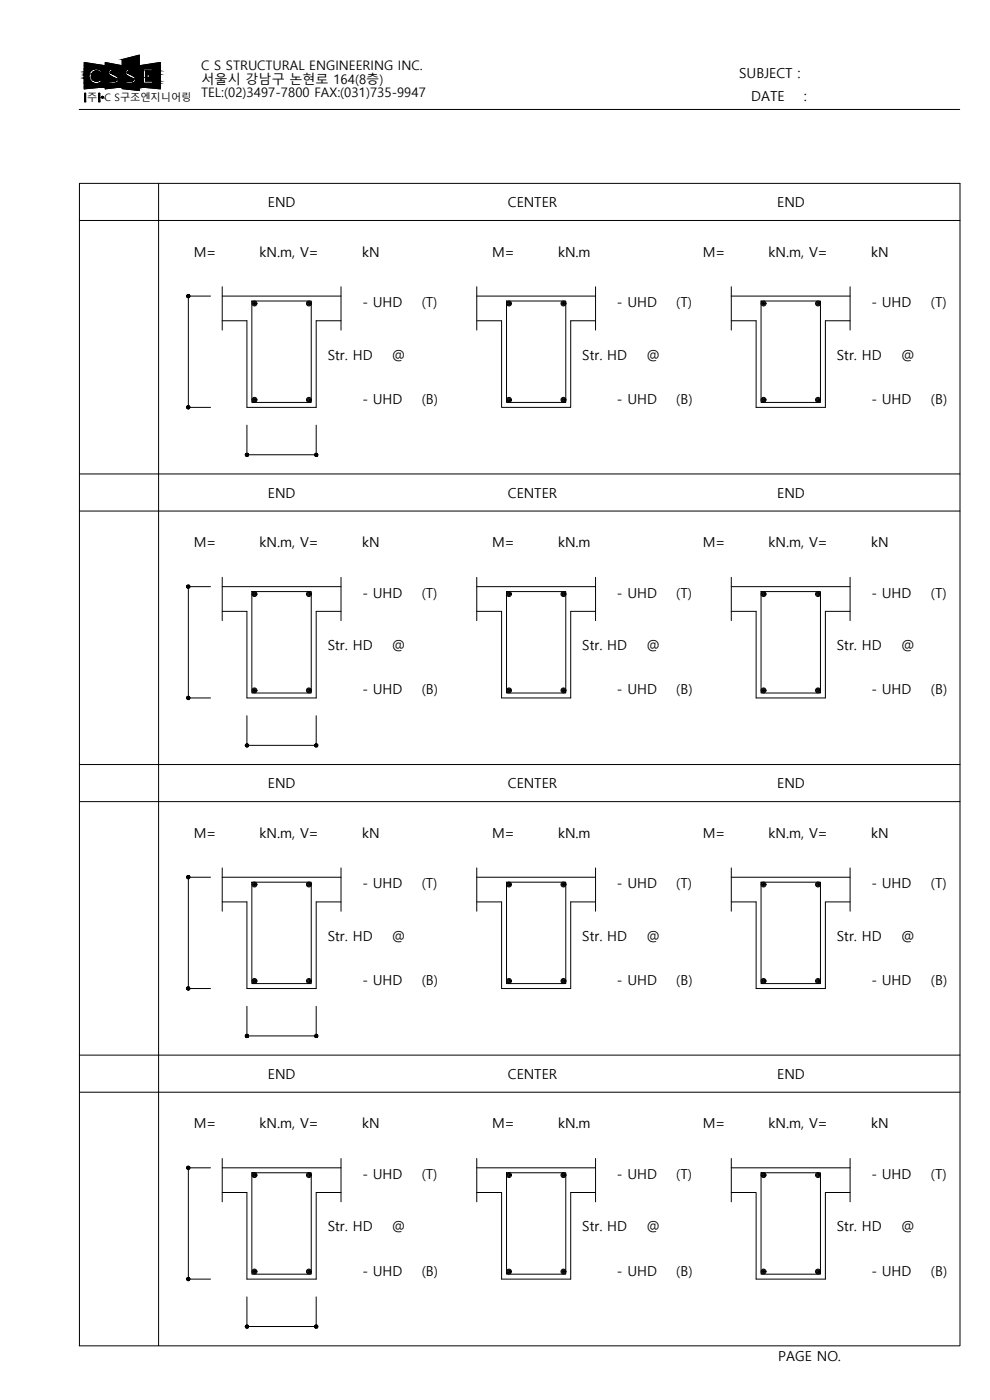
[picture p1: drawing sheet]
<svg xmlns="http://www.w3.org/2000/svg" width="297mm" height="420mm" viewBox="0 0 297 420" stroke-linecap="round" stroke-linejoin="round" font-family="sans-serif">
<!-- layer: 0 -->
<g fill="none" stroke="#000" stroke-width=".3">
<path d="M25.3 18.8l6.3 .9v6.4l-6.3 .6zM31.6 18.8l5.1 .9v6.4l-5.1 .6zM36.7 17.9l5.1-1.3v10.6l-5.1-.6zM41.8 19.7l6.3-.9v7.9l-6.3-.6zM23.7 32.9h264.3M30.2 21.9a1.55 1.55 0 0 0-2.2-.3 1.55 1.55 0 0 0-.1 2.3 1.55 1.55 0 0 0 2.3-.1l.4 .5M30.7 21.5l-.5 .4M30.7 21.5a2.26 2.26 0 0 0-3.3-.4 2.26 2.26 0 0 0-.1 3.3 2.26 2.26 0 0 0 3.3-.1M32.4 21.7l.3 .7M32.7 22.4l2.1 1.2 .2 .3M33.8 20.7l1.7 .1M33.8 20.7l-.8 .2-.5 .8"/>
<path d="M35.4 20.7v.6M35.5 21.3l-.3-.1a1.97 1.97 0 0 0-2 .5l.2 .3 1.9 1.1 .5 .7M35.8 23.7a1.77 1.77 0 0 1-2.4 1.3h-.9v-.7l.6 .1a1.62 1.62 0 0 0 1.9-.5M37.5 21.7l.1 .5 .9 .7M38.4 22l2 1.1 .4 .7M38.4 22.9l1.4 .7 .2 .3M38.9 20.7l1.6 .1M38.9 20.7l-.8 .2-.6 .8M39.2 21.3l-.8 .2 .1 .5M40.6 20.7v.6l-1.4-.1M40.9 23.7a1.77 1.77 0 0 1-2.5 1.3h-.8v-.7l.6 .1a1.58 1.58 0 0 0 1.8-.5M43 20.7h2.7v.6h-2.1v1.4l1.3-.3v.9l-1.3-.4v1.4h2.2v.7h-2.8z"/>
<path d="M47.6 55v348.9M23.8 66.2h264.2M66.7 96.3h7.4v26h20.8v-26h7.4M66.7 88.9h35.6M143 96.3h7.5v26h20.7v-26h7.5M143 88.9h35.7M219.4 96.3h7.5v26h20.7v-26h7.5M219.4 88.9h35.7M23.8 142.2h264.2M23.8 153.4h264.2M66.7 176.1h35.6M143 176.1h35.7"/>
<path d="M219.4 176.1h35.7M66.7 183.5h7.4v26h20.8v-26h7.4M143 183.5h7.5v26h20.7v-26h7.5M219.4 183.5h7.5v26h20.7v-26h7.5M23.8 229.4h264.2M23.8 240.6h264.2M66.7 270.7h7.4v26h20.8v-26h7.4M66.7 263.3h35.6M143 270.7h7.5v26h20.7v-26h7.5M143 263.3h35.7M219.4 270.7h7.5v26h20.7v-26h7.5M219.4 263.3h35.7"/>
<path d="M23.8 316.7h264.2M23.8 327.8h264.2M66.7 357.9h7.4v26h20.8v-26h7.4M66.7 350.5h35.6M143 357.9h7.5v26h20.7v-26h7.5M143 350.5h35.7M219.4 357.9h7.5v26h20.7v-26h7.5M219.4 350.5h35.7M23.7 403.9h264.3M23.8 403.9v-348.9h264.2v348.9"/>
<circle cx="76.3" cy="91.1" r=".53"/>
<circle cx="76.3" cy="91.1" r=".74"/>
<circle cx="76.3" cy="91.1" r=".32"/>
<circle cx="76.3" cy="91.1" r=".06"/>
<circle cx="92.7" cy="91.1" r=".53"/>
<circle cx="92.7" cy="91.1" r=".74"/>
<circle cx="92.7" cy="91.1" r=".32"/>
<circle cx="92.7" cy="91.1" r=".06"/>
<circle cx="152.7" cy="91.1" r=".53"/>
<circle cx="152.7" cy="91.1" r=".74"/>
<circle cx="152.7" cy="91.1" r=".32"/>
<circle cx="152.7" cy="91.1" r=".06"/>
<circle cx="169.1" cy="91.1" r=".53"/>
<circle cx="169.1" cy="91.1" r=".74"/>
<circle cx="169.1" cy="91.1" r=".32"/>
<circle cx="169.1" cy="91.1" r=".06"/>
<circle cx="229.1" cy="91.1" r=".53"/>
<circle cx="229.1" cy="91.1" r=".74"/>
<circle cx="229.1" cy="91.1" r=".32"/>
<circle cx="229.1" cy="91.1" r=".06"/>
<circle cx="245.4" cy="91.1" r=".53"/>
<circle cx="245.4" cy="91.1" r=".74"/>
<circle cx="245.4" cy="91.1" r=".32"/>
<circle cx="245.4" cy="91.1" r=".06"/>
<circle cx="76.3" cy="120" r=".53"/>
<circle cx="76.3" cy="120" r=".74"/>
<circle cx="76.3" cy="120" r=".32"/>
<circle cx="76.3" cy="120" r=".06"/>
<circle cx="92.7" cy="120" r=".53"/>
<circle cx="92.7" cy="120" r=".74"/>
<circle cx="92.7" cy="120" r=".32"/>
<circle cx="92.7" cy="120" r=".06"/>
<circle cx="152.7" cy="120" r=".53"/>
<circle cx="152.7" cy="120" r=".74"/>
<circle cx="152.7" cy="120" r=".32"/>
<circle cx="152.7" cy="120" r=".06"/>
<circle cx="169.1" cy="120" r=".53"/>
<circle cx="169.1" cy="120" r=".74"/>
<circle cx="169.1" cy="120" r=".32"/>
<circle cx="169.1" cy="120" r=".06"/>
<circle cx="229.1" cy="120" r=".53"/>
<circle cx="229.1" cy="120" r=".74"/>
<circle cx="229.1" cy="120" r=".32"/>
<circle cx="229.1" cy="120" r=".06"/>
<circle cx="245.4" cy="120" r=".53"/>
<circle cx="245.4" cy="120" r=".74"/>
<circle cx="245.4" cy="120" r=".32"/>
<circle cx="245.4" cy="120" r=".06"/>
<circle cx="76.3" cy="178.3" r=".53"/>
<circle cx="76.3" cy="178.3" r=".74"/>
<circle cx="76.3" cy="178.3" r=".32"/>
<circle cx="76.3" cy="178.3" r=".06"/>
<circle cx="92.7" cy="178.3" r=".53"/>
<circle cx="92.7" cy="178.3" r=".74"/>
<circle cx="92.7" cy="178.3" r=".32"/>
<circle cx="92.7" cy="178.3" r=".06"/>
<circle cx="152.7" cy="178.3" r=".53"/>
<circle cx="152.7" cy="178.3" r=".74"/>
<circle cx="152.7" cy="178.3" r=".32"/>
<circle cx="152.7" cy="178.3" r=".06"/>
<circle cx="169.1" cy="178.3" r=".53"/>
<circle cx="169.1" cy="178.3" r=".74"/>
<circle cx="169.1" cy="178.3" r=".32"/>
<circle cx="169.1" cy="178.3" r=".06"/>
<circle cx="229.1" cy="178.3" r=".53"/>
<circle cx="229.1" cy="178.3" r=".74"/>
<circle cx="229.1" cy="178.3" r=".32"/>
<circle cx="229.1" cy="178.3" r=".06"/>
<circle cx="245.4" cy="178.3" r=".53"/>
<circle cx="245.4" cy="178.3" r=".74"/>
<circle cx="245.4" cy="178.3" r=".32"/>
<circle cx="245.4" cy="178.3" r=".06"/>
<circle cx="76.3" cy="207.2" r=".53"/>
<circle cx="76.3" cy="207.2" r=".74"/>
<circle cx="76.3" cy="207.2" r=".32"/>
<circle cx="76.3" cy="207.2" r=".06"/>
<circle cx="92.7" cy="207.2" r=".53"/>
<circle cx="92.7" cy="207.2" r=".74"/>
<circle cx="92.7" cy="207.2" r=".32"/>
<circle cx="92.7" cy="207.2" r=".06"/>
<circle cx="152.7" cy="207.2" r=".53"/>
<circle cx="152.7" cy="207.2" r=".74"/>
<circle cx="152.7" cy="207.2" r=".32"/>
<circle cx="152.7" cy="207.2" r=".06"/>
<circle cx="169.1" cy="207.2" r=".53"/>
<circle cx="169.1" cy="207.2" r=".74"/>
<circle cx="169.1" cy="207.2" r=".32"/>
<circle cx="169.1" cy="207.2" r=".06"/>
<circle cx="229.1" cy="207.2" r=".53"/>
<circle cx="229.1" cy="207.2" r=".74"/>
<circle cx="229.1" cy="207.2" r=".32"/>
<circle cx="229.1" cy="207.2" r=".06"/>
<circle cx="245.4" cy="207.2" r=".53"/>
<circle cx="245.4" cy="207.2" r=".74"/>
<circle cx="245.4" cy="207.2" r=".32"/>
<circle cx="245.4" cy="207.2" r=".06"/>
<circle cx="76.3" cy="265.5" r=".53"/>
<circle cx="76.3" cy="265.5" r=".74"/>
<circle cx="76.3" cy="265.5" r=".32"/>
<circle cx="76.3" cy="265.5" r=".06"/>
<circle cx="92.7" cy="265.5" r=".53"/>
<circle cx="92.7" cy="265.5" r=".74"/>
<circle cx="92.7" cy="265.5" r=".32"/>
<circle cx="92.7" cy="265.5" r=".06"/>
<circle cx="152.7" cy="265.5" r=".53"/>
<circle cx="152.7" cy="265.5" r=".74"/>
<circle cx="152.7" cy="265.5" r=".32"/>
<circle cx="152.7" cy="265.5" r=".06"/>
<circle cx="169.1" cy="265.5" r=".53"/>
<circle cx="169.1" cy="265.5" r=".74"/>
<circle cx="169.1" cy="265.5" r=".32"/>
<circle cx="169.1" cy="265.5" r=".06"/>
<circle cx="229.1" cy="265.5" r=".53"/>
<circle cx="229.1" cy="265.5" r=".74"/>
<circle cx="229.1" cy="265.5" r=".32"/>
<circle cx="229.1" cy="265.5" r=".06"/>
<circle cx="245.4" cy="265.5" r=".53"/>
<circle cx="245.4" cy="265.5" r=".74"/>
<circle cx="245.4" cy="265.5" r=".32"/>
<circle cx="245.4" cy="265.5" r=".06"/>
<circle cx="76.3" cy="294.4" r=".53"/>
<circle cx="76.3" cy="294.4" r=".74"/>
<circle cx="76.3" cy="294.4" r=".32"/>
<circle cx="76.3" cy="294.4" r=".06"/>
<circle cx="92.7" cy="294.4" r=".53"/>
<circle cx="92.7" cy="294.4" r=".74"/>
<circle cx="92.7" cy="294.4" r=".32"/>
<circle cx="92.7" cy="294.4" r=".06"/>
<circle cx="152.7" cy="294.4" r=".53"/>
<circle cx="152.7" cy="294.4" r=".74"/>
<circle cx="152.7" cy="294.4" r=".32"/>
<circle cx="152.7" cy="294.4" r=".06"/>
<circle cx="169.1" cy="294.4" r=".53"/>
<circle cx="169.1" cy="294.4" r=".74"/>
<circle cx="169.1" cy="294.4" r=".32"/>
<circle cx="169.1" cy="294.4" r=".06"/>
<circle cx="229.1" cy="294.4" r=".53"/>
<circle cx="229.1" cy="294.4" r=".74"/>
<circle cx="229.1" cy="294.4" r=".32"/>
<circle cx="229.1" cy="294.4" r=".06"/>
<circle cx="245.4" cy="294.4" r=".53"/>
<circle cx="245.4" cy="294.4" r=".74"/>
<circle cx="245.4" cy="294.4" r=".32"/>
<circle cx="245.4" cy="294.4" r=".06"/>
<circle cx="76.3" cy="352.7" r=".53"/>
<circle cx="76.3" cy="352.7" r=".74"/>
<circle cx="76.3" cy="352.7" r=".32"/>
<circle cx="76.3" cy="352.7" r=".06"/>
<circle cx="92.7" cy="352.7" r=".53"/>
<circle cx="92.7" cy="352.7" r=".74"/>
<circle cx="92.7" cy="352.7" r=".32"/>
<circle cx="92.7" cy="352.7" r=".06"/>
<circle cx="152.7" cy="352.7" r=".53"/>
<circle cx="152.7" cy="352.7" r=".74"/>
<circle cx="152.7" cy="352.7" r=".32"/>
<circle cx="152.7" cy="352.7" r=".06"/>
<circle cx="169.1" cy="352.7" r=".53"/>
<circle cx="169.1" cy="352.7" r=".74"/>
<circle cx="169.1" cy="352.7" r=".32"/>
<circle cx="169.1" cy="352.7" r=".06"/>
<circle cx="229.1" cy="352.7" r=".53"/>
<circle cx="229.1" cy="352.7" r=".74"/>
<circle cx="229.1" cy="352.7" r=".32"/>
<circle cx="229.1" cy="352.7" r=".06"/>
<circle cx="245.4" cy="352.7" r=".53"/>
<circle cx="245.4" cy="352.7" r=".74"/>
<circle cx="245.4" cy="352.7" r=".32"/>
<circle cx="245.4" cy="352.7" r=".06"/>
<circle cx="76.3" cy="381.6" r=".53"/>
<circle cx="76.3" cy="381.6" r=".74"/>
<circle cx="76.3" cy="381.6" r=".32"/>
<circle cx="76.3" cy="381.6" r=".06"/>
<circle cx="92.7" cy="381.6" r=".53"/>
<circle cx="92.7" cy="381.6" r=".74"/>
<circle cx="92.7" cy="381.6" r=".32"/>
<circle cx="92.7" cy="381.6" r=".06"/>
<circle cx="152.7" cy="381.6" r=".53"/>
<circle cx="152.7" cy="381.6" r=".74"/>
<circle cx="152.7" cy="381.6" r=".32"/>
<circle cx="152.7" cy="381.6" r=".06"/>
<circle cx="169.1" cy="381.6" r=".53"/>
<circle cx="169.1" cy="381.6" r=".74"/>
<circle cx="169.1" cy="381.6" r=".32"/>
<circle cx="169.1" cy="381.6" r=".06"/>
<circle cx="229.1" cy="381.6" r=".53"/>
<circle cx="229.1" cy="381.6" r=".74"/>
<circle cx="229.1" cy="381.6" r=".32"/>
<circle cx="229.1" cy="381.6" r=".06"/>
<circle cx="245.4" cy="381.6" r=".53"/>
<circle cx="245.4" cy="381.6" r=".74"/>
<circle cx="245.4" cy="381.6" r=".32"/>
<circle cx="245.4" cy="381.6" r=".06"/>
</g>
<!-- layer: H -->
<g fill="none" stroke="#000" stroke-width=".3">
<path d="M66.7 86.1v13M102.3 86.1v13M143 86.1v13M178.7 86.1v13M219.4 86.1v13M255.1 86.1v13M66.7 173.3v13M102.3 173.3v13M143 173.3v13M178.7 173.3v13M219.4 173.3v13M255.1 173.3v13"/>
<path d="M66.7 260.5v13M102.3 260.5v13M143 260.5v13M178.7 260.5v13M219.4 260.5v13M255.1 260.5v13M66.7 347.7v13M102.3 347.7v13M143 347.7v13M178.7 347.7v13M219.4 347.7v13M255.1 347.7v13"/>
</g>
<!-- layer: 2 -->
<path d="M75.6 90.3h17.8v30.5h-17.8zM152 90.3h17.8v30.5h-17.8zM228.3 90.3h17.9v30.5h-17.9zM75.6 177.5h17.8v30.5h-17.8zM152 177.5h17.8v30.5h-17.8zM228.3 177.5h17.9v30.5h-17.9zM75.6 264.8h17.8v30.4h-17.8zM152 264.8h17.8v30.4h-17.8zM228.3 264.8h17.9v30.4h-17.9zM75.6 352h17.8v30.4h-17.8zM152 352h17.8v30.4h-17.8zM228.3 352h17.9v30.4h-17.9z" fill="none" stroke="#000" stroke-width=".3"/>
<!-- layer: DIM -->
<path d="M63.2 88.9h-6.7v33.4h6.7M74.1 127.6v8.9h20.8v-8.9M63.2 176.1h-6.7v33.4h6.7M74.1 214.8v8.9M94.9 214.8v8.9M74.1 223.7h20.8M63.2 263.3h-6.7v33.4h6.7M74.1 302v8.9h20.8v-8.9M63.2 350.5h-6.7v33.4h6.7M74.1 389.2v8.9M74.1 398.1h20.8M94.9 389.2v8.9" fill="none" stroke="#000" stroke-width=".3"/>
<!-- layer: 0 -->
<g fill="#000" stroke="#000" stroke-width=".3">
<path d="M25.3 18.8l6.3 .9h-6.3zM31.6 18.8l5.1 .9h-5.1zM36.7 17.9l5.1-1.3v1.3zM41.8 19.7l6.3-.9v.9zM25.3 25.1h6.3v1zM28.6 24.3h.7zM28.7 21.3h.5zM29.1 25.1h2.5zM31.6 25h5.1v1.1zM33.1 24.4h1.1zM33.9 21.3h.8zM34.6 25h2.1z"/>
<path d="M36.7 25h5.1v1.6zM38.1 24.4h1.2zM38.9 21.3h1zM41.8 25h6.3v1.1zM43.6 22.4h1.3l-1.3 .3zM43.6 22.9l1.3 .4h-1.3z"/>
<path d="M25.3 19.7l6.3 .9v-.9zM25.3 19.7l6.3 .9h-6.3z"/>
<path d="M31.6 19.7l5.1 1v-1zM31.6 19.7l5.1 1h-5.1z"/>
<path d="M36.7 17.9l5.1 2.8v-2.8zM36.7 17.9l5.1 2.8h-5.1z"/>
<path d="M41.8 19.7l6.3 1v-1zM41.8 19.7l6.3 1h-6.3z"/>
<path d="M25.3 25.1v1h6.3zM25.3 26.1h6.3l-6.3 .6z"/>
<path d="M25.3 22.8l1.4 .4-.1-.4zM25.3 22.8l1.4 .4h-1.4z"/>
<path d="M25.3 22.4l1.3 .4 .1-.4zM25.3 22.4l1.3 .4h-1.3z"/>
<path d="M25.3 23.2l1.5 .4-.1-.4zM25.3 23.2l1.5 .4h-1.5z"/>
<path d="M25.3 23.6l1.6 .4-.1-.4zM25.3 23.6l1.6 .4h-1.6z"/>
<path d="M25.3 22l1.4 .4 .1-.4zM25.3 22l1.4 .4h-1.4z"/>
<path d="M25.3 24l1.9 .4-.3-.4zM25.3 24l1.9 .4h-1.9z"/>
<path d="M25.3 21.6l1.5 .4 .2-.4zM25.3 21.6l1.5 .4h-1.5z"/>
<path d="M25.3 24.4l2.2 .2-.3-.2zM25.3 24.4l2.2 .2h-2.2z"/>
<path d="M25.3 21.3l1.7 .3 .3-.3zM25.3 21.3l1.7 .3h-1.7z"/>
<path d="M25.3 24.6l2.6 .3-.4-.3zM25.3 24.6l2.6 .3h-2.6z"/>
<path d="M25.3 21l2 .3 .3-.3zM25.3 21l2 .3h-2z"/>
<path d="M25.3 24.9l3 .1zM25.3 24.9l3 .1z"/>
<path d="M25.3 20.8l2.3 .2 .4-.2zM25.3 20.8l2.3 .2h-2.3z"/>
<path d="M25.3 25l3.4 .1zM25.3 25l3.4 .1z"/>
<path d="M25.3 20.7h3.1zM25.3 20.7l2.7 .1z"/>
<path d="M25.3 20.6h3.3zM25.3 20.6h3.5z"/>
<path d="M25.3 20.6h3.3zM25.3 20.6l3.1 .1z"/>
<path d="M28.6 24.3h.6zM28.8 24.3h.4z"/>
<path d="M28.7 21.3h.6zM28.7 21.3h.6z"/>
<path d="M28.7 21.3l.8 .1zM28.4 21.4h1.1z"/>
<path d="M28.5 24.3h.9zM28.5 24.3h.8z"/>
<path d="M28.4 21.4h1.1zM28.4 21.4h1.1z"/>
<path d="M28.4 21.4l1.4 .1zM28.2 21.5h1.6z"/>
<path d="M28.3 24.2h1.3zM28.3 24.2l1.1 .1z"/>
<path d="M28.2 24.2h1.5zM28.2 24.2h1.4z"/>
<path d="M28.2 21.5l1.6 .1zM28.1 21.6h1.7z"/>
<path d="M28.1 21.6l1.9 .1zM27.9 21.7h2.1z"/>
<path d="M28.1 24h1.7zM28.1 24l1.6 .2z"/>
<path d="M28 24h1.9zM28 24h1.8z"/>
<path d="M27.9 21.7l2.1 .1zM27.9 21.7l2.1 .1z"/>
<path d="M27.9 21.8l2.3 .1-.2-.1zM27.7 21.9l.2-.1 2.3 .1z"/>
<path d="M27.9 23.9h2.2zM27.9 23.9l2 .1z"/>
<path d="M27.8 23.8h2.3zM27.8 23.8l2.3 .1z"/>
<path d="M28.8 20.6h2.8zM28.8 20.6h2.8z"/>
<path d="M29.3 20.6l2.3 .1zM29.3 20.6l2.3 .1z"/>
<path d="M29.7 20.7l1.9 .2v-.2zM29.7 20.7l1.9 .2z"/>
<path d="M30.1 20.9l1.5 .3v-.3zM30.1 20.9l1.5 .3h-1.2z"/>
<path d="M30.4 21.2l1.2 .3v-.3zM30.4 21.2l1.2 .3h-.9z"/>
<path d="M30.7 21.5l.9 .4v-.4zM30.2 21.9l.5-.4 .9 .4z"/>
<path d="M27.7 21.9l3.9 .1zM27.7 21.9l3.9 .1z"/>
<path d="M27.7 22l3.9 .2v-.2zM27.7 22l3.9 .2h-4z"/>
<path d="M27.6 22.2l4 .3v-.3zM27.6 22.2l4 .3h-4.1z"/>
<path d="M27.5 22.5l4.1 .3v-.3zM27.5 22.5l4.1 .3h-4.2z"/>
<path d="M27.4 22.8l4.2 .3v-.3zM27.4 22.8l4.2 .3h-4.1z"/>
<path d="M27.5 23.1l4.1 .3v-.3zM27.5 23.1l4.1 .3h-4.1z"/>
<path d="M27.5 23.4l4.1 .2v-.2zM27.5 23.4l4.1 .2h-4z"/>
<path d="M27.6 23.6l4 .2v-.2zM27.6 23.6l4 .2h-3.8z"/>
<path d="M30.1 23.8l1.5 .1zM30.1 23.8l1.5 .1z"/>
<path d="M30.2 23.9l1.4 .4v-.4zM30.2 23.9l1.4 .4h-1z"/>
<path d="M30.6 24.3l1 .3v-.3zM30.3 24.6l.3-.3 1 .3z"/>
<path d="M30.3 24.6l1.3 .3v-.3zM29.9 24.9l.4-.3 1.3 .3z"/>
<path d="M29.9 24.9l1.7 .1zM29.5 25h2.1z"/>
<path d="M29.5 25l2.1 .1zM29.1 25.1h2.5zM28.7 25.1h2.9z"/>
<path d="M31.6 24.3h.9zM31.6 24.3h.9z"/>
<path d="M31.6 25v1.1h5.1zM31.6 26.1h5.1l-5.1 .6z"/>
<path d="M31.6 21.7l.8 .1zM31.6 21.7l.8 .1z"/>
<path d="M31.6 21.8l.8 .1zM31.6 21.8l.8 .1z"/>
<path d="M31.6 21.9l.9 .1zM31.6 21.9l.9 .1z"/>
<path d="M31.6 21.5l.8 .2 .1-.2zM31.6 21.5l.8 .2h-.8zM31.6 21.7h.8zM31.6 21.7h.8z"/>
<path d="M31.6 22l.9 .1zM31.6 22l.9 .1z"/>
<path d="M31.6 21.4h.9zM31.6 21.4l.9 .1z"/>
<path d="M31.6 22.1l1 .1zM31.6 22.1l1 .1z"/>
<path d="M31.6 24.3l.9 .7v-.7zM31.6 24.3l.9 .7h-.9z"/>
<path d="M31.6 25h1.9zM31.6 25h1.9z"/>
<path d="M31.6 21.3h1zM31.6 21.3l.9 .1z"/>
<path d="M31.6 22.2l1 .2zM31.6 22.2l1 .2z"/>
<path d="M31.6 22.4h1.1zM31.6 22.4h1.1z"/>
<path d="M31.6 21.2h1.1zM31.6 21.2l1 .1z"/>
<path d="M31.6 22.4l1.4 .3-.3-.3zM31.6 22.4l1.4 .3h-1.4z"/>
<path d="M31.6 21h1.2zM31.6 21l1.1 .2z"/>
<path d="M31.6 20.9h1.4zM31.6 20.9l1.2 .1z"/>
<path d="M31.6 22.7l1.8 .2-.4-.2zM31.6 22.7l1.8 .2h-1.8z"/>
<path d="M33.1 24.4h1.1zM33.5 24.4h.7z"/>
<path d="M31.6 20.8h1.6zM31.6 20.8l1.4 .1z"/>
<path d="M31.6 22.9l3.2 .7-1.4-.7zM31.6 22.9l3.2 .7h-3.2z"/>
<path d="M31.6 20.7h1.9zM31.6 20.7l1.6 .1z"/>
<path d="M31.6 20.7h2.2zM31.6 20.7h1.9z"/>
<path d="M32.6 24.3h2.1zM32.6 24.3l1.6 .1z"/>
<path d="M33.9 21.3h1zM33.8 21.3h1.1z"/>
<path d="M32.5 24.3h2.2zM32.5 24.3h2.2z"/>
<path d="M31.6 23.6h3.2zM31.6 23.6h3.2z"/>
<path d="M31.6 23.6l3.2 .1zM31.6 23.6l3.2 .1z"/>
<path d="M31.6 24.3h3.2zM31.6 24.3h3.1zM31.6 24.3h3.1zM31.6 24.3h3.1z"/>
<path d="M31.6 23.7h3.3zM31.6 23.7h3.3z"/>
<path d="M31.6 24.2h3.2zM31.6 24.2l3.2 .1z"/>
<path d="M31.6 23.7h3.3zM31.6 23.7h3.3z"/>
<path d="M31.6 24.1h3.3zM31.6 24.1l3.2 .1z"/>
<path d="M33.8 21.3h1.6zM33.7 21.3h1.7z"/>
<path d="M31.6 23.7l3.4 .1zM31.6 23.7l3.4 .1z"/>
<path d="M31.6 24h3.3zM31.6 24l3.3 .1z"/>
<path d="M31.6 23.8l3.4 .1zM31.6 23.8l3.4 .1z"/>
<path d="M31.6 23.9l3.4 .1zM31.6 23.9l3.4 .1z"/>
<path d="M31.6 24h3.4zM31.6 24h3.3z"/>
<path d="M33.8 20.7h2.9zM33.8 20.7h2.9z"/>
<path d="M34.5 20.7h2.2zM34.5 20.7h2.2z"/>
<path d="M35.4 20.7l1.3 .6v-.6zM35.4 20.7l1.3 .6h-1.3z"/>
<path d="M33.7 21.3l3 .1zM33.4 21.4h3.3z"/>
<path d="M33.4 21.4h3.3zM33.4 21.4h3.3z"/>
<path d="M33.4 21.4l3.3 .1zM33.3 21.5h3.4z"/>
<path d="M33.3 21.5h3.4zM33.3 21.5h3.4z"/>
<path d="M33.3 21.5h3.4zM33.2 21.5h3.5z"/>
<path d="M33.2 21.5l3.5 .1zM33.2 21.5l3.5 .1z"/>
<path d="M33.2 21.6l3.5 .1zM33.2 21.6l3.5 .1z"/>
<path d="M33.2 21.7l3.5 .1zM33.2 21.7l3.5 .1z"/>
<path d="M33.2 21.8h3.5zM33.2 21.8h3.5z"/>
<path d="M33.2 21.8l3.5 .1zM33.2 21.8l3.5 .1z"/>
<path d="M33.2 21.9h3.5zM33.2 21.9h3.5z"/>
<path d="M33.3 21.9l3.4 .1zM33.3 21.9l3.4 .1z"/>
<path d="M33.3 22h3.4zM33.3 22h3.4z"/>
<path d="M33.4 22l3.3 .9v-.9zM33.4 22l3.3 .9h-1.6z"/>
<path d="M35.1 22.9l1.6 .1zM35.1 22.9l1.6 .1z"/>
<path d="M35.3 23l1.4 .2zM35.3 23l1.4 .2z"/>
<path d="M35.4 23.2l1.3 .2v-.2zM35.4 23.2l1.3 .2h-1.1z"/>
<path d="M35.6 23.4l1.1 .1v-.1zM35.6 23.4l1.1 .1h-1z"/>
<path d="M35.7 23.5l1 .2v-.2zM35.7 23.5l1 .2h-1z"/>
<path d="M35.7 23.7l1 .3v-.3zM35.7 23.7l1 .3h-1z"/>
<path d="M35.7 24l1 .2v-.2zM35.7 24l1 .2h-1.1z"/>
<path d="M35.6 24.2l1.1 .2v-.2zM35.6 24.2l1.1 .2h-1.2z"/>
<path d="M35.5 24.4l1.2 .2v-.2zM35.5 24.4l1.2 .2h-1.3z"/>
<path d="M35.4 24.6l1.3 .2v-.2zM35.4 24.6l1.3 .2h-1.5z"/>
<path d="M35.2 24.8l1.5 .1zM35 24.9h1.7z"/>
<path d="M35 24.9l1.7 .1zM34.8 25h1.9z"/>
<path d="M34.8 25h1.9zM34.6 25h2.1zM33.5 25h3.2z"/>
<path d="M36.7 25v1.6h5.1zM36.7 26.6h5.1v.6z"/>
<path d="M36.7 21.8l.8 .1zM36.7 21.8l.8 .1z"/>
<path d="M36.7 21.9l.8 .1zM36.7 21.9l.8 .1z"/>
<path d="M36.7 21.6l.8 .2v-.2zM36.7 21.6l.8 .2h-.8z"/>
<path d="M36.7 22l.9 .1zM36.7 22l.9 .1z"/>
<path d="M36.7 21.4l.8 .2 .1-.2zM36.7 21.4l.8 .2h-.8z"/>
<path d="M36.7 22.1l.9 .1zM36.7 22.1l.9 .1z"/>
<path d="M36.7 24.3l.9 .7v-.7zM36.7 24.3l.9 .7h-.9z"/>
<path d="M36.7 25h1.4zM36.7 25h1.4z"/>
<path d="M36.7 21.3h.9zM36.7 21.3l.9 .1z"/>
<path d="M36.7 22.2l1 .2zM36.7 22.2l1 .2z"/>
<path d="M36.7 22.4h1.1zM36.7 22.4h1.1z"/>
<path d="M36.7 21.2h1.1zM36.7 21.2l.9 .1z"/>
<path d="M36.7 22.4l1.4 .3-.3-.3zM36.7 22.4l1.4 .3h-1.4z"/>
<path d="M36.7 21h1.1zM36.7 21l1.1 .2z"/>
<path d="M36.7 20.9h1.4zM36.7 20.9l1.1 .1z"/>
<path d="M36.7 22.7l1.7 .2-.3-.2zM36.7 22.7l1.7 .2h-1.7z"/>
<path d="M38.1 24.4h1.1zM38.6 24.4h.6z"/>
<path d="M36.7 20.8h1.7zM36.7 20.8l1.4 .1z"/>
<path d="M36.7 22.9l3.1 .7-1.4-.7zM36.7 22.9l3.1 .7h-3.1z"/>
<path d="M36.7 20.7h1.9zM36.7 20.7l1.7 .1z"/>
<path d="M36.7 25h1.9zM36.7 25h1.9z"/>
<path d="M36.7 20.7h2.2zM36.7 20.7h1.9z"/>
<path d="M37.7 24.3h2.1zM37.7 24.3l1.6 .1z"/>
<path d="M37.6 24.3h2.2zM37.6 24.3h2.2z"/>
<path d="M36.7 23.6h3.2zM36.7 23.6h3.2z"/>
<path d="M36.7 23.6l3.2 .1zM36.7 23.6l3.2 .1z"/>
<path d="M36.7 24.3h3.2zM36.7 24.3h3.1zM36.7 24.3h3.1zM36.7 24.3h3.1z"/>
<path d="M38.9 21.3h1.1zM38.9 21.3h1.1z"/>
<path d="M36.7 23.7h3.3zM36.7 23.7h3.3z"/>
<path d="M36.7 24.2h3.2zM36.7 24.2l3.2 .1z"/>
<path d="M36.7 23.7h3.3zM36.7 23.7h3.3z"/>
<path d="M36.7 24.1h3.3zM36.7 24.1l3.2 .1z"/>
<path d="M36.7 23.7l3.3 .1zM36.7 23.7l3.3 .1z"/>
<path d="M36.7 24h3.3zM36.7 24l3.3 .1z"/>
<path d="M38.9 21.3h1.7zM38.8 21.3h1.8z"/>
<path d="M36.7 23.8l3.3 .1zM36.7 23.8l3.3 .1z"/>
<path d="M36.7 23.9l3.3 .1zM36.7 23.9l3.3 .1z"/>
<path d="M36.7 24h3.3zM36.7 24h3.3z"/>
<path d="M40.6 21.3h1.2zM40.6 21.3h1.2z"/>
<path d="M41.8 25v1.1h6.3zM41.8 26.1h6.3v.6z"/>
<path d="M38.9 20.7h2.9zM38.9 20.7h2.9z"/>
<path d="M40.6 20.7l1.2 .6v-.6zM40.6 20.7l1.2 .6h-1.2z"/>
<path d="M38.8 21.3l3 .1zM38.5 21.4h3.3z"/>
<path d="M38.5 21.4h3.3zM38.4 21.4h3.4z"/>
<path d="M38.4 21.4l3.4 .1zM38.4 21.4l3.4 .1z"/>
<path d="M38.4 21.5h3.4zM38.4 21.5h3.4z"/>
<path d="M38.4 21.5h3.4zM38.3 21.5h3.5z"/>
<path d="M38.3 21.5l3.5 .1zM38.3 21.5l3.5 .1z"/>
<path d="M38.3 21.6l3.5 .1zM38.3 21.6l3.5 .1z"/>
<path d="M38.3 21.7l3.5 .1zM38.3 21.7l3.5 .1z"/>
<path d="M38.3 21.8h3.5zM38.3 21.8h3.5z"/>
<path d="M38.3 21.8l3.5 .1zM38.3 21.8l3.5 .1z"/>
<path d="M38.3 21.9h3.5zM38.3 21.9h3.5z"/>
<path d="M38.4 21.9l3.4 .1zM38.4 21.9l3.4 .1z"/>
<path d="M38.4 22h3.4zM38.4 22h3.4z"/>
<path d="M38.4 22l3.4 .9v-.9zM38.4 22l3.4 .9h-1.6z"/>
<path d="M40.2 22.9l1.6 .1zM40.2 22.9l1.6 .1z"/>
<path d="M40.4 23l1.4 .2zM40.4 23l1.4 .2z"/>
<path d="M40.6 23.2l1.2 .2v-.2zM40.6 23.2l1.2 .2h-1.1z"/>
<path d="M40.7 23.4l1.1 .1v-.1zM40.7 23.4l1.1 .1h-1z"/>
<path d="M40.8 23.5l1 .2v-.2zM40.8 23.5l1 .2h-1z"/>
<path d="M40.8 23.7l1 .3v-.3zM40.8 23.7l1 .3h-1z"/>
<path d="M40.8 24l1 .2v-.2zM40.8 24l1 .2h-1.1z"/>
<path d="M40.7 24.2l1.1 .2v-.2zM40.7 24.2l1.1 .2h-1.2z"/>
<path d="M40.6 24.4l1.2 .2v-.2zM40.6 24.4l1.2 .2h-1.3z"/>
<path d="M40.5 24.6l1.3 .2v-.2zM40.5 24.6l1.3 .2h-1.5z"/>
<path d="M40.3 24.8l1.5 .1zM40.1 24.9h1.7z"/>
<path d="M40.1 24.9l1.7 .1zM39.9 25h1.9z"/>
<path d="M39.9 25h1.9zM39.6 25h2.2z"/>
<path d="M39.6 25h2.2zM38.6 25h3.2z"/>
<path d="M41.8 20.7l1.2 4.3v-4.3zM41.8 20.7l1.2 4.3h-1.2z"/>
<path d="M45.7 20.7l2.4 .6v-.6zM45.7 20.7l2.4 .6h-2.4z"/>
<path d="M43.6 21.3l4.5 1.1v-1.1zM43.6 21.3l4.5 1.1h-4.5z"/>
<path d="M44.9 22.4l3.2 .5v-.5zM44.9 22.4l3.2 .5h-3.2z"/>
<path d="M44.9 22.9l3.2 .4v-.4zM44.9 22.9l3.2 .4h-3.2z"/>
<path d="M43.6 23.3l4.5 1v-1zM43.6 23.3l4.5 1h-4.5z"/>
<path d="M45.8 24.3l2.3 .7v-.7zM45.8 24.3l2.3 .7h-2.3z"/>
<path d="M56 88.9l.1 .2 .4-.2zM56.1 89.1l.4-.2-.2 .4zM56.5 88.9l-.2 .4h.2z"/>
<path d="M56.3 88.5l.2 .4v-.5zM56.1 88.6l.2-.1 .2 .4zM56.1 88.6l-.1 .3h.5z"/>
<path d="M56.5 88.9v.4h.2zM56.5 88.9l.4 .2-.2 .2zM56.5 88.9l.4 .2 .1-.2z"/>
<path d="M56.5 88.9h.5l-.1-.3zM56.7 88.5l.2 .1-.4 .3zM56.5 88.4v.5l.2-.4z"/>
<path d="M56 122.3l.1 .2 .4-.2zM56.1 122.5l.4-.2-.2 .3zM56.5 122.3l-.2 .3 .2 .1z"/>
<path d="M56.5 122.3v.4l.2-.1zM56.5 122.3l.4 .2-.2 .1zM56.5 122.3l.4 .2 .1-.2z"/>
<path d="M56.3 121.8l.2 .5v-.5zM56.1 122l.2-.2 .2 .5zM56.1 122l-.1 .3h.5z"/>
<path d="M56.5 122.3h.5l-.1-.3zM56.7 121.8l.2 .2-.4 .3zM56.5 121.8v.5l.2-.5z"/>
<path d="M73.6 136.5l.1 .2 .4-.2zM73.7 136.7l.4-.2-.2 .4zM74.1 136.5l-.2 .4h.2z"/>
<path d="M74.1 136.5v.4h.2zM74.1 136.5l.4 .2-.2 .2zM74.1 136.5l.4 .2v-.2z"/>
<path d="M73.9 136.1l.2 .4v-.4zM73.7 136.3l.2-.2 .2 .4zM73.7 136.3l-.1 .2h.5z"/>
<path d="M74.1 136.5h.4v-.2zM74.3 136.1l.2 .2-.4 .2zM74.1 136.1v.4l.2-.4z"/>
<path d="M94.4 136.5l.1 .2 .4-.2zM94.5 136.7l.4-.2-.2 .4zM94.9 136.5l-.2 .4h.2z"/>
<path d="M94.7 136.1l.2 .4v-.4zM94.5 136.3l.2-.2 .2 .4zM94.5 136.3l-.1 .2h.5z"/>
<path d="M94.9 136.5v.4h.2zM94.9 136.5l.4 .2-.2 .2zM94.9 136.5l.4 .2v-.2z"/>
<path d="M94.9 136.5h.4v-.2zM95.1 136.1l.2 .2-.4 .2zM94.9 136.1v.4l.2-.4z"/>
<path d="M56 176.1l.1 .2 .4-.2zM56.1 176.3l.4-.2-.2 .3zM56.5 176.1l-.2 .3 .2 .1z"/>
<path d="M56.3 175.6l.2 .5v-.5zM56.3 175.6l.2 .5-.4-.3zM56.1 175.8l-.1 .3h.5z"/>
<path d="M56.5 176.1v.4l.2-.1zM56.5 176.1l.4 .2-.2 .1zM56.5 176.1l.4 .2 .1-.2z"/>
<path d="M56.5 176.1h.5l-.1-.3zM56.7 175.6l.2 .2-.4 .3zM56.5 175.6v.5l.2-.5z"/>
<path d="M56 209.5l.1 .2 .4-.2zM56.1 209.7l.4-.2-.2 .3zM56.5 209.5l-.2 .3 .2 .1z"/>
<path d="M56.5 209.5v.4l.2-.1zM56.5 209.5l.4 .2-.2 .1zM56.5 209.5l.4 .2 .1-.2z"/>
<path d="M56.3 209l.2 .5v-.5zM56.3 209l.2 .5-.4-.3zM56.1 209.2l-.1 .3h.5z"/>
<path d="M56.5 209.5h.5l-.1-.3zM56.7 209l.2 .2-.4 .3zM56.5 209v.5l.2-.5z"/>
<path d="M73.6 223.7l.1 .2 .4-.2zM73.7 223.9l.4-.2-.2 .4zM74.1 223.7l-.2 .4 .2 .1z"/>
<path d="M74.1 223.7v.5l.2-.1zM74.1 223.7l.4 .2-.2 .2zM74.1 223.7l.4 .2v-.2z"/>
<path d="M73.9 223.3l.2 .4v-.5zM73.9 223.3l.2 .4-.4-.2zM73.7 223.5l-.1 .2h.5z"/>
<path d="M74.1 223.7h.4v-.2zM74.3 223.3l.2 .2-.4 .2zM74.1 223.2v.5l.2-.4z"/>
<path d="M94.4 223.7l.1 .2 .4-.2zM94.5 223.9l.4-.2-.2 .4zM94.9 223.7l-.2 .4 .2 .1z"/>
<path d="M94.7 223.3l.2 .4v-.5zM94.7 223.3l.2 .4-.4-.2zM94.5 223.5l-.1 .2h.5z"/>
<path d="M94.9 223.7v.5l.2-.1zM94.9 223.7l.4 .2-.2 .2zM94.9 223.7l.4 .2v-.2z"/>
<path d="M94.9 223.7h.4v-.2zM95.1 223.3l.2 .2-.4 .2zM94.9 223.2v.5l.2-.4z"/>
<path d="M56 263.3l.1 .2 .4-.2zM56.1 263.5l.4-.2-.2 .4zM56.5 263.3l-.2 .4h.2z"/>
<path d="M56.3 262.8l.2 .5v-.5zM56.3 262.8l.2 .5-.4-.3zM56.1 263l-.1 .3h.5z"/>
<path d="M56.5 263.3v.4h.2zM56.5 263.3l.4 .2-.2 .2zM56.5 263.3l.4 .2 .1-.2z"/>
<path d="M56.5 263.3h.5l-.1-.3zM56.7 262.8l.2 .2-.4 .3zM56.5 262.8v.5l.2-.5z"/>
<path d="M56 296.7l.1 .2 .4-.2zM56.1 296.9l.4-.2-.2 .4zM56.5 296.7l-.2 .4h.2z"/>
<path d="M56.5 296.7v.4h.2zM56.5 296.7l.4 .2-.2 .2zM56.5 296.7l.4 .2 .1-.2z"/>
<path d="M56.3 296.2l.2 .5v-.5zM56.3 296.2l.2 .5-.4-.3zM56.1 296.4l-.1 .3h.5z"/>
<path d="M56.5 296.7h.5l-.1-.3zM56.7 296.2l.2 .2-.4 .3zM56.5 296.2v.5l.2-.5z"/>
<path d="M73.6 310.9l.1 .3 .4-.3zM73.7 311.2l.4-.3-.2 .4zM74.1 310.9l-.2 .4 .2 .1z"/>
<path d="M74.1 310.9v.5l.2-.1zM74.1 310.9l.4 .3-.2 .1zM74.1 310.9l.4 .3v-.3z"/>
<path d="M73.9 310.5l.2 .4v-.5zM73.7 310.7l.2-.2 .2 .4zM73.7 310.7l-.1 .2h.5z"/>
<path d="M74.1 310.9h.4v-.2zM74.3 310.5l.2 .2-.4 .2zM74.1 310.4v.5l.2-.4z"/>
<path d="M94.4 310.9l.1 .3 .4-.3zM94.5 311.2l.4-.3-.2 .4zM94.9 310.9l-.2 .4 .2 .1z"/>
<path d="M94.7 310.5l.2 .4v-.5zM94.5 310.7l.2-.2 .2 .4zM94.5 310.7l-.1 .2h.5z"/>
<path d="M94.9 310.9v.5l.2-.1zM94.9 310.9l.4 .3-.2 .1zM94.9 310.9l.4 .3v-.3z"/>
<path d="M94.9 310.9h.4v-.2zM95.1 310.5l.2 .2-.4 .2zM94.9 310.4v.5l.2-.4z"/>
<path d="M56 350.5l.1 .2 .4-.2zM56.1 350.7l.4-.2-.2 .4zM56.5 350.5l-.2 .4h.2z"/>
<path d="M56.3 350.1l.2 .4v-.5zM56.3 350.1l.2 .4-.4-.3zM56.1 350.2l-.1 .3h.5z"/>
<path d="M56.5 350.5v.4h.2zM56.5 350.5l.4 .2-.2 .2zM56.5 350.5l.4 .2 .1-.2z"/>
<path d="M56.5 350.5h.5l-.1-.3zM56.7 350.1l.2 .1-.4 .3zM56.5 350v.5l.2-.4z"/>
<path d="M56 383.9l.1 .2 .4-.2zM56.1 384.1l.4-.2-.2 .4zM56.5 383.9l-.2 .4h.2z"/>
<path d="M56.5 383.9v.4h.2zM56.5 383.9l.4 .2-.2 .2zM56.5 383.9l.4 .2 .1-.2z"/>
<path d="M56.3 383.5l.2 .4v-.5zM56.3 383.5l.2 .4-.4-.3zM56.1 383.6l-.1 .3h.5z"/>
<path d="M56.5 383.9h.5l-.1-.3zM56.7 383.5l.2 .1-.4 .3zM56.5 383.4v.5l.2-.4z"/>
<path d="M73.6 398.1l.1 .3 .4-.3zM73.7 398.4l.4-.3-.2 .4zM74.1 398.1l-.2 .4 .2 .1z"/>
<path d="M74.1 398.1v.5l.2-.1zM74.1 398.1l.4 .3-.2 .1zM74.1 398.1l.4 .3v-.3z"/>
<path d="M73.9 397.7l.2 .4v-.5zM73.9 397.7l.2 .4-.4-.2zM73.7 397.9l-.1 .2h.5z"/>
<path d="M74.1 398.1h.4v-.2zM74.3 397.7l.2 .2-.4 .2zM74.1 397.6v.5l.2-.4z"/>
<path d="M94.4 398.1l.1 .3 .4-.3zM94.5 398.4l.4-.3-.2 .4zM94.9 398.1l-.2 .4 .2 .1z"/>
<path d="M94.7 397.7l.2 .4v-.5zM94.7 397.7l.2 .4-.4-.2zM94.5 397.9l-.1 .2h.5z"/>
<path d="M94.9 398.1v.5l.2-.1zM94.9 398.1l.4 .3-.2 .1zM94.9 398.1l.4 .3v-.3z"/>
<path d="M94.9 398.1h.4v-.2zM95.1 397.7l.2 .2-.4 .2zM94.9 397.6v.5l.2-.4z"/>
</g>
<!-- layer: TEXT -->
<g fill="#000" stroke="#000" stroke-width=".3">
<path d="M30.6 29.4h.2z"/>
<path d="M25.4 28l.3 2.6v-2.6zM25.4 28l.3 2.6h-.3z"/>
<path d="M29.6 28l.3 2.6v-2.6zM29.6 28l.3 2.6h-.3z"/>
<path d="M30.5 29.3h.4zM30.6 29.3h.3zM30.6 29.3h.3z"/>
<path d="M30.6 29h.3zM30.6 29h.3zM30.6 29h.3z"/>
<path d="M30.6 29h.2zM30.6 29h.2zM30.6 29h.2z"/>
<path d="M30.6 29.3h.2zM30.6 29.3h.3z"/>
<path d="M30.6 29.3l.2 .1zM30.6 29.3l.2 .1z"/>
<path d="M30.6 29h.3zM30.6 29h.3z"/>
<path d="M30.6 29h.3zM30.6 29h.3z"/>
<path d="M30.6 29h.3zM30.6 29h.3zM30.6 29h.3z"/>
<path d="M30.6 29.3h.3zM30.6 29.3h.3z"/>
<path d="M30.6 29.3h.3zM30.6 29.3h.3z"/>
<path d="M30.6 29h.3zM30.6 29h.3zM30.6 29h.3zM30.6 29h.3z"/>
<path d="M30.6 29.3h.3zM30.6 29.3h.3z"/>
<path d="M30.6 29l.3 .1zM30.6 29l.3 .1zM30.5 29.1h.4zM30.5 29.1h.4z"/>
<path d="M30.5 29.1h.4zM30.5 29.1h.4zM30.5 29.1h.4zM30.5 29.1h.4z"/>
<path d="M30.5 29.1l.4 .1zM30.5 29.1l.4 .1zM30.5 29.2h.4zM30.5 29.2h.4z"/>
<path d="M30.5 29.2h.4zM30.5 29.2h.4zM30.5 29.2h.4zM30.5 29.2h.4z"/>
<path d="M30.5 29.2l.4 .1zM30.5 29.2l.4 .1zM30.5 29.3h.4z"/>
<path d="M30.6 29.3h.3zM30.6 29.3h.3zM30.6 29.3h.3zM30.6 29.3h.3z"/>
</g>
<g fill="none" stroke="#000" stroke-width=".3">
<path d="M25.4 28h.3v2.6h-.3zM29.6 28h.3v2.6h-.3z"/>
<circle cx="30.8" cy="29.1" r=".23"/>
</g>
<g font-size="4.1">
<text x="221.8" y="23.3">SUBJECT :</text>
<text x="225.4" y="30.3">DATE</text>
<text x="241.2" y="30.3">:</text>
<text x="80.4" y="62.1">END</text>
<text x="152.4" y="62.1">CENTER</text>
<text x="233.2" y="62.1">END</text>
<text x="58.1" y="77">M=</text>
<text x="77.9" y="77">kN.m, V=</text>
<text x="108.6" y="77">kN</text>
<text x="147.7" y="77">M=</text>
<text x="167.5" y="77">kN.m</text>
<text x="210.9" y="77">M=</text>
<text x="230.6" y="77">kN.m, V=</text>
<text x="261.4" y="77">kN</text>
<text x="108.7" y="92.2">- UHD</text>
<text x="126.5" y="92.2">(T)</text>
<text x="185.1" y="92.2">- UHD</text>
<text x="202.9" y="92.2">(T)</text>
<text x="261.5" y="92.2">- UHD</text>
<text x="279.3" y="92.2">(T)</text>
<text x="98.3" y="107.9">Str. HD</text>
<text x="117.6" y="107.9">@</text>
<text x="174.7" y="107.9">Str. HD</text>
<text x="194" y="107.9">@</text>
<text x="251.1" y="107.9">Str. HD</text>
<text x="270.3" y="107.9">@</text>
<text x="108.7" y="121.2">- UHD</text>
<text x="126.5" y="121.2">(B)</text>
<text x="185.1" y="121.2">- UHD</text>
<text x="202.9" y="121.2">(B)</text>
<text x="261.5" y="121.2">- UHD</text>
<text x="279.3" y="121.2">(B)</text>
<text x="80.4" y="149.3">END</text>
<text x="152.4" y="149.3">CENTER</text>
<text x="233.2" y="149.3">END</text>
<text x="58.1" y="164.2">M=</text>
<text x="77.9" y="164.2">kN.m, V=</text>
<text x="108.6" y="164.2">kN</text>
<text x="147.7" y="164.2">M=</text>
<text x="167.5" y="164.2">kN.m</text>
<text x="210.9" y="164.2">M=</text>
<text x="230.6" y="164.2">kN.m, V=</text>
<text x="261.4" y="164.2">kN</text>
<text x="108.7" y="179.4">- UHD</text>
<text x="126.5" y="179.4">(T)</text>
<text x="185.1" y="179.4">- UHD</text>
<text x="202.9" y="179.4">(T)</text>
<text x="261.5" y="179.4">- UHD</text>
<text x="279.3" y="179.4">(T)</text>
<text x="98.3" y="195.2">Str. HD</text>
<text x="117.6" y="195.2">@</text>
<text x="174.7" y="195.2">Str. HD</text>
<text x="194" y="195.2">@</text>
<text x="251.1" y="195.2">Str. HD</text>
<text x="270.3" y="195.2">@</text>
<text x="108.7" y="208.4">- UHD</text>
<text x="126.5" y="208.4">(B)</text>
<text x="185.1" y="208.4">- UHD</text>
<text x="202.9" y="208.4">(B)</text>
<text x="261.5" y="208.4">- UHD</text>
<text x="279.3" y="208.4">(B)</text>
<text x="80.4" y="236.5">END</text>
<text x="152.4" y="236.5">CENTER</text>
<text x="233.2" y="236.5">END</text>
<text x="58.1" y="251.4">M=</text>
<text x="77.9" y="251.4">kN.m, V=</text>
<text x="108.6" y="251.4">kN</text>
<text x="147.7" y="251.4">M=</text>
<text x="167.5" y="251.4">kN.m</text>
<text x="210.9" y="251.4">M=</text>
<text x="230.6" y="251.4">kN.m, V=</text>
<text x="261.4" y="251.4">kN</text>
<text x="108.7" y="266.6">- UHD</text>
<text x="126.5" y="266.6">(T)</text>
<text x="185.1" y="266.6">- UHD</text>
<text x="202.9" y="266.6">(T)</text>
<text x="261.5" y="266.6">- UHD</text>
<text x="279.3" y="266.6">(T)</text>
<text x="98.3" y="282.4">Str. HD</text>
<text x="117.6" y="282.4">@</text>
<text x="174.7" y="282.4">Str. HD</text>
<text x="194" y="282.4">@</text>
<text x="251.1" y="282.4">Str. HD</text>
<text x="270.3" y="282.4">@</text>
<text x="108.7" y="295.6">- UHD</text>
<text x="126.5" y="295.6">(B)</text>
<text x="185.1" y="295.6">- UHD</text>
<text x="202.9" y="295.6">(B)</text>
<text x="261.5" y="295.6">- UHD</text>
<text x="279.3" y="295.6">(B)</text>
<text x="80.4" y="323.7">END</text>
<text x="152.4" y="323.7">CENTER</text>
<text x="233.2" y="323.7">END</text>
<text x="58.1" y="338.6">M=</text>
<text x="77.9" y="338.6">kN.m, V=</text>
<text x="108.6" y="338.6">kN</text>
<text x="147.7" y="338.6">M=</text>
<text x="167.5" y="338.6">kN.m</text>
<text x="210.9" y="338.6">M=</text>
<text x="230.6" y="338.6">kN.m, V=</text>
<text x="261.4" y="338.6">kN</text>
<text x="108.7" y="353.8">- UHD</text>
<text x="126.5" y="353.8">(T)</text>
<text x="185.1" y="353.8">- UHD</text>
<text x="202.9" y="353.8">(T)</text>
<text x="261.5" y="353.8">- UHD</text>
<text x="279.3" y="353.8">(T)</text>
<text x="98.3" y="369.6">Str. HD</text>
<text x="117.6" y="369.6">@</text>
<text x="174.7" y="369.6">Str. HD</text>
<text x="194" y="369.6">@</text>
<text x="251.1" y="369.6">Str. HD</text>
<text x="270.3" y="369.6">@</text>
<text x="108.7" y="382.8">- UHD</text>
<text x="126.5" y="382.8">(B)</text>
<text x="185.1" y="382.8">- UHD</text>
<text x="202.9" y="382.8">(B)</text>
<text x="261.5" y="382.8">- UHD</text>
<text x="279.3" y="382.8">(B)</text>
<text x="233.5" y="408.5">PAGE NO.</text>
</g>
<g font-size="3.9">
<text x="60.4" y="21">C S STRUCTURAL ENGINEERING INC.</text>
<text x="60.4" y="29.3">TEL:(02)3497-7800 FAX:(031)735-9947</text>
<text x="60.5" y="25.2">서울시 강남구 논현로 164(8층)</text>
</g>
<g font-size="3.1">
<text x="26.1" y="30.3">주</text>
<text x="31.3" y="30.3">C S구조엔지니어링</text>
</g>
</svg>
